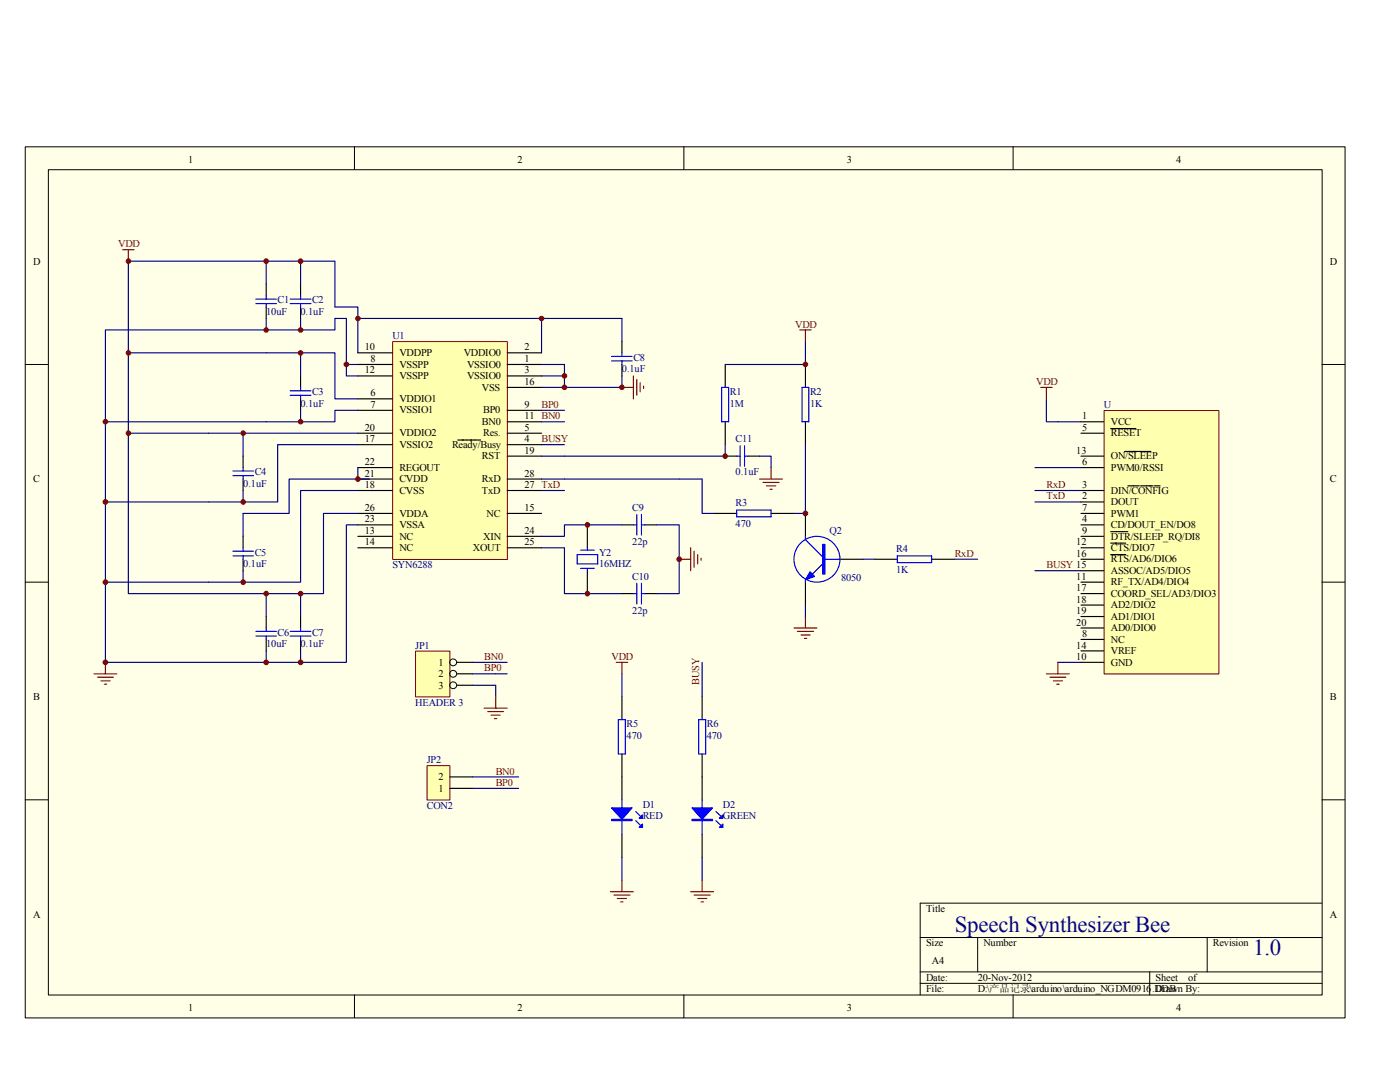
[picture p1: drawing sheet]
<svg xmlns="http://www.w3.org/2000/svg" width="279mm" height="216mm" viewBox="0 0 279 216" stroke-linecap="round" stroke-linejoin="round" font-family="sans-serif">
<path d="M5 29.3h263.4v173.8h-263.4z" fill="#ffffe8"/>
<g fill="none" stroke="#000" stroke-width=".2">
<path d="M5 29.3h263.4v173.8h-263.4zM9.7 33.9h254.2v164.6h-254.2zM70.7 29.3v4.5M136.5 29.3v4.5M202.2 29.3v4.5M5 72.7h4.6M263.8 72.7h4.6M5 116.2h4.6M263.8 116.2h4.6M5 159.6h4.6M263.8 159.6h4.6M70.7 198.5v4.6"/>
<path d="M136.5 198.5v4.6M183.6 187.1h80.2M183.6 193.9h80.2M183.6 196.2h80.2M195.1 187.1v6.8M202.2 198.5v4.6M229.4 193.9v4.6M240.9 187.1v6.8M263.8 180.2h-80.2v18.3"/>
</g>
<path d="M78.4 68.2h22.9v43.4h-22.9z" fill="#ffffb0"/>
<path d="M78.4 68.2h22.9v43.4h-22.9z" fill="none" stroke="#800000" stroke-width=".2"/>
<g fill="none" stroke="#000" stroke-width=".23">
<path d="M60 56.7v2.3M60 61.3v2.2M60 75v2.3M60 79.6v2.3M71.4 72.7h6.9M71.4 70.4h6.9M71.4 75h6.9M71.4 79.6h6.9M101.2 72.7h6.9M101.2 70.4h6.9M101.2 75h6.9M101.2 77.3h6.9"/>
<path d="M124.1 68.1v2.3M124.1 72.7v2.3M48.5 91v2.3M48.5 95.6v2.3M71.4 86.4h6.9M71.4 81.9h6.9M71.4 88.7h6.9M71.4 97.9h6.9M71.4 95.6h6.9M71.4 93.3h6.9M91.4 87.8h4.5M101.2 86.4h6.9"/>
<path d="M101.2 81.9h6.9M101.2 84.2h6.9M101.2 88.7h6.9M101.2 97.9h6.9M101.2 91h6.9M101.2 95.6h6.9M48.5 107v2.3M48.5 111.6v2.3M71.4 107h6.9M71.4 109.3h6.9M71.4 102.4h6.9M71.4 104.7h6.9"/>
<path d="M101.2 107h6.9M101.2 109.3h6.9M101.2 102.4h6.9M117.2 104.7v4.6M117.2 113.9v4.5M124.1 104.7h2.3M124.1 118.4h2.3M128.7 104.7h2.3M128.7 118.4h2.3M160.7 102.4v4.6M160.7 116.2v4.5M167.6 111.6h4.6"/>
<path d="M60 123v2.3M60 127.6v2.3"/>
</g>
<g fill="none" stroke="#00f" stroke-width=".23">
<path d="M57.9 59.7h4.2M60 59v.7M57.9 60.6h4.2M57.9 78h4.2M57.9 78.9h4.2M60 60.6v.7M60 77.3v.7M60 78.9v.7M122 71.1h4.2M122 72h4.2M124.1 70.4v.7M124.1 72v.7"/>
<path d="M46.5 94h4.1M46.5 94.9h4.1M48.5 93.3v.7M48.5 94.9v.7M46.5 110h4.1M46.5 110.9h4.1M48.5 109.3v.7M48.5 110.9v.7M115.2 110.7h4.1v1.8h-4.1zM115.9 109.8h2.7M115.9 113.4h2.7M117.2 109.3v.5"/>
<path d="M117.2 113.4v.5M126.4 104.7h.7M126.4 118.4h.7M127.1 102.7v4.1M127.1 116.4v4.1M128 104.7h.7M128 102.7v4.1M128 116.4v4.1M128 118.4h.7M160.7 107v.7l3.5 3.4M160.7 115.7v.5M164.2 112.5l-2.1 2.1"/>
<path d="M164.2 111.6h3.4M57.9 126h4.2M57.9 126.9h4.2M60 125.3v.7M60 126.9v.7"/>
</g>
<g fill="none" stroke="#000080" stroke-width=".23">
<path d="M60 52.1v4.6M25.6 70.4h41.2v9.2h4.6M60 63.5v2.3M60 70.4v4.6M69.1 72.7h2.3M71.4 70.4v-9.1h-4.6v-9.2h-41.2v66.3h39v-16h6.8M71.4 75h-2.3v-11.5h-2.3v2.3h-45.8v66.4h48.1v-27.5h2.3M71.4 63.5h36.7M108.1 72.7h4.5v4.6M108.1 75h4.5M124.1 68.1v-4.6h-16v6.9M124.1 75v2.3h-16"/>
<path d="M25.6 86.4h45.8M48.5 86.4v4.6M48.5 97.9v2.3M60 81.9v2.3M71.4 81.9h-4.6v2.3h-45.8M71.4 88.7h-16v11.5h-34.4M71.4 97.9h-11.4v18.3h-18.3M108.1 84.2h4.5M108.1 81.9h4.5M108.1 88.7h4.5M108.1 91h4.5M108.1 95.6h4.5"/>
<path d="M108.1 97.9h4.5M48.5 102.4v4.6M48.5 113.9v2.3M60 118.4v4.6M108.1 109.3h4.5v9.1h11.5M124.1 104.7h-11.5v2.3h-4.5M131 104.7h4.6v13.7h-4.6M60 129.9v2.3"/>
</g>
<g fill="none" stroke="#800000" stroke-width=".23">
<path d="M24.5 49.8h2.3M25.6 49.8v2.3M124.1 77.3h2.3M126.4 75v4.6M127.1 75.7v3.2M127.8 76.4v1.8M128.4 77v.5M135.6 111.6h2.2M137.8 109.3v4.6M138.5 110v3.2M139.2 110.7v1.8M139.9 111.4v.4"/>
<path d="M18.8 134.5h4.5M19.4 135.1h3.2M20.2 135.8h1.8M20.8 136.5h.5M21 132.2v2.3"/>
</g>
<path d="M164.2 108.6h.4v6h-.4z" fill-rule="evenodd" fill="#00f"/>
<path d="M164.2 108.6h.4v6h-.4z" fill="none" stroke="#00f" stroke-width=".23"/>
<path d="M161.7 114.1l.9 .9-1.9 .7z" fill="#00f"/>
<g fill="none" stroke="#00f" stroke-width=".23">
<path d="M144 77.3h1.4v6.9h-1.4zM160.1 77.3h1.3v6.9h-1.3zM147 91h.7M147.7 88.9v4.1M148.6 91h.7M148.6 88.9v4.1M147 101.8h6.9v1.3h-6.9zM161.7 114.1l.9 .9-1.9 .7zM179.1 110.9h6.8v1.4h-6.8z"/>
<circle cx="163.1" cy="111.6" r="4.6"/>
</g>
<path d="M144.7 72.7v4.6M160.7 72.7v4.6M144.7 84.2v4.5M144.7 91h2.3M149.3 91h2.3M160.7 84.2v4.5M142.4 102.4h4.6M153.9 102.4h4.6M174.5 111.6h4.6M185.9 111.6h4.6" fill="none" stroke="#000" stroke-width=".23"/>
<path d="M159.6 65.8h2.3M160.7 65.8v2.3M151.6 95.6h4.6M152.3 96.3h3.2M153 96.9h1.8M153.7 97.6h.4M153.9 93.3v2.3M158.5 125.3h4.5M159.1 126h3.2M159.9 126.7h1.8M160.5 127.4h.5M160.7 123v2.3" fill="none" stroke="#800000" stroke-width=".23"/>
<path d="M160.7 68.1v4.6h-16M112.6 95.6h27.5v6.8h2.3M144.7 88.7v2.3h-32.1M151.6 91h2.3v2.3M160.7 88.7v13.7h-2.2M21 116.2h20.7M172.2 111.6h2.3M190.5 111.6h4.6M160.7 120.7v2.3" fill="none" stroke="#000080" stroke-width=".23"/>
<path d="M83 130h6.8v9.1h-6.8z" fill="#ffffb0"/>
<path d="M82.9 129.9h6.9v9.2h-6.9z" fill="none" stroke="#800000" stroke-width=".2"/>
<g fill="none" stroke="#000" stroke-width=".2">
<circle cx="90.4" cy="132.2" r=".69"/>
<circle cx="90.4" cy="136.7" r=".69"/>
<circle cx="90.4" cy="134.5" r=".69"/>
</g>
<path d="M53.1 56.7v2.3M53.1 61.3v2.2M53.1 123v2.3M53.1 127.6v2.3M91.1 132.2h3.2M91.1 134.5h3.2M91.1 136.7h3.2M124.1 155v4.6M124.1 166.5v4.6" fill="none" stroke="#000" stroke-width=".23"/>
<path d="M53.1 52.1v4.6M53.1 63.5v2.3M71.4 93.3v2.3M73.7 95.6h-16v6.8h-9.2M53.1 118.4v4.6M53.1 129.9v2.3M94.3 136.7h4.6v2.3M94.3 132.2h6.9M94.3 134.5h6.9" fill="none" stroke="#000080" stroke-width=".23"/>
<path d="M98.9 139v2.3M96.6 141.3h4.6M97.3 142h3.2M98 142.7h1.8M98.7 143.4h.4" fill="none" stroke="#800000" stroke-width=".23"/>
<path d="M51.1 59.7h4.1M53.1 59v.7M51.1 60.6h4.1M53.1 60.6v.7M51.1 126.9h4.1M51.1 126h4.1M53.1 125.3v.7M53.1 126.9v.7M124.1 159.6v6.9M126.9 163.7l.9 .9M126.9 161.9l.9 .9" fill="none" stroke="#00f" stroke-width=".23"/>
<path d="M122 161.2h4.2l-2.1 2.3z" fill="#00f"/>
<path d="M122 161.2h4.2l-2.1 2.3zM122 163.5h4.2v.2h-4.2z" fill="none" stroke="#00f" stroke-width=".23"/>
<path d="M122 163.6h4.2" fill="none" stroke="#00f" stroke-width=".25"/>
<path d="M128.2 164.4v.7h-.6z" fill="#00f"/>
<path d="M127.6 165.1l.6-.7v.7z" fill="none" stroke="#00f" stroke-width=".23"/>
<path d="M128.2 162.6v.7h-.6z" fill="#00f"/>
<path d="M123.4 143.6h1.4v6.9h-1.4zM140.1 159.6v6.9M128.2 162.6v.7h-.6zM142.9 163.7l.9 .9M142.9 161.9l.9 .9" fill="none" stroke="#00f" stroke-width=".23"/>
<path d="M123 132.2h2.3M124.1 132.2v2.3M121.8 177.9h4.6M122.5 178.6h3.2M123.2 179.3h1.8M123.9 180h.4M124.1 175.6v2.3" fill="none" stroke="#800000" stroke-width=".23"/>
<path d="M124.1 134.5v4.5M124.1 171.1v4.5" fill="none" stroke="#000080" stroke-width=".23"/>
<path d="M124.1 139v4.6M124.1 150.5v4.5M140.1 155v4.6M140.1 166.5v4.6" fill="none" stroke="#000" stroke-width=".23"/>
<path d="M138.1 161.2h4.1l-2.1 2.3z" fill="#00f"/>
<path d="M138.1 161.2h4.1l-2.1 2.3zM138.1 163.5h4.1v.2h-4.1z" fill="none" stroke="#00f" stroke-width=".23"/>
<path d="M138.1 163.6h4.1" fill="none" stroke="#00f" stroke-width=".25"/>
<path d="M143.6 165.1l.7-.7v.7z" fill="#00f"/>
<path d="M143.6 165.1l.7-.7v.7z" fill="none" stroke="#00f" stroke-width=".23"/>
<path d="M143.6 163.3l.7-.7v.7z" fill="#00f"/>
<path d="M139.4 143.6h1.4v6.9h-1.4zM143.6 163.3l.7-.7v.7z" fill="none" stroke="#00f" stroke-width=".23"/>
<path d="M140.1 139v4.6M140.1 150.5v4.5" fill="none" stroke="#000" stroke-width=".23"/>
<path d="M137.8 177.9h4.6M138.5 178.6h3.2M139.2 179.3h1.9M139.9 180h.5M140.1 175.6v2.3" fill="none" stroke="#800000" stroke-width=".23"/>
<path d="M140.1 132.2v6.8M140.1 171.1v4.5" fill="none" stroke="#000080" stroke-width=".23"/>
<path d="M85.3 152.8h4.5v6.8h-4.5z" fill="#ffffb0"/>
<path d="M85.2 152.8h4.6v6.8h-4.6z" fill="none" stroke="#800000" stroke-width=".2"/>
<path d="M89.7 157.3h4.6M89.7 155h4.6" fill="none" stroke="#000" stroke-width=".23"/>
<path d="M94.3 155h9.2M94.3 157.3h9.2" fill="none" stroke="#000080" stroke-width=".23"/>
<path d="M220.4 82h22.8v52.5h-22.8z" fill="#ffffb0"/>
<path d="M220.3 81.9h22.9v52.6h-22.9z" fill="none" stroke="#800000" stroke-width=".2"/>
<g fill="none" stroke="#000" stroke-width=".23">
<path d="M215.7 84.2h4.6M215.7 97.9h4.6M215.7 86.4h4.6M215.7 93.3h4.6M215.7 91h4.6M221.7 85.5h5M224.4 90.1h5.3M225.1 96.9h2.3M227.6 96.9h2.5M230.4 96.9h1.1M215.7 100.2h4.6M215.7 104.7h4.6"/>
<path d="M215.7 107h4.6M215.7 109.3h4.6M215.7 111.6h4.6M215.7 113.9h4.6M215.7 116.2h4.6M215.7 118.4h4.6M215.7 102.4h4.6M221.7 106.1h3.4M221.7 108.4h3M221.7 110.7h3M215.7 120.7h4.6M215.7 123h4.6"/>
<path d="M215.7 125.3h4.6M215.7 129.9h4.6M215.7 132.2h4.6M215.7 127.6h4.6"/>
</g>
<path d="M208.8 79.6v4.6h6.9M206.5 93.3h9.2M206.5 97.9h9.2M206.5 113.9h9.2M206.5 100.2h9.2M211.1 132.2h4.6" fill="none" stroke="#000080" stroke-width=".23"/>
<circle cx="71.4" cy="95.6" r=".46" fill="#800000"/>
<circle cx="71.4" cy="95.6" r=".46" fill="none" stroke="#800000" stroke-width=".2"/>
<circle cx="53.1" cy="52.1" r=".45" fill="#800000"/>
<circle cx="53.1" cy="52.1" r=".45" fill="none" stroke="#800000" stroke-width=".2"/>
<circle cx="53.1" cy="65.8" r=".44" fill="#800000"/>
<circle cx="53.1" cy="65.8" r=".44" fill="none" stroke="#800000" stroke-width=".2"/>
<circle cx="60" cy="65.8" r=".45" fill="#800000"/>
<circle cx="60" cy="65.8" r=".45" fill="none" stroke="#800000" stroke-width=".2"/>
<circle cx="60" cy="52.1" r=".46" fill="#800000"/>
<circle cx="60" cy="52.1" r=".46" fill="none" stroke="#800000" stroke-width=".2"/>
<circle cx="69.1" cy="72.7" r=".45" fill="#800000"/>
<circle cx="69.1" cy="72.7" r=".45" fill="none" stroke="#800000" stroke-width=".2"/>
<circle cx="60" cy="70.4" r=".45" fill="#800000"/>
<circle cx="60" cy="70.4" r=".45" fill="none" stroke="#800000" stroke-width=".2"/>
<circle cx="60" cy="84.1" r=".46" fill="#800000"/>
<circle cx="60" cy="84.1" r=".46" fill="none" stroke="#800000" stroke-width=".2"/>
<circle cx="48.5" cy="86.4" r=".45" fill="#800000"/>
<circle cx="48.5" cy="86.4" r=".45" fill="none" stroke="#800000" stroke-width=".2"/>
<circle cx="48.5" cy="100.2" r=".46" fill="#800000"/>
<circle cx="48.5" cy="100.2" r=".46" fill="none" stroke="#800000" stroke-width=".2"/>
<circle cx="48.5" cy="116.2" r=".46" fill="#800000"/>
<circle cx="48.5" cy="116.2" r=".46" fill="none" stroke="#800000" stroke-width=".2"/>
<circle cx="53.1" cy="118.4" r=".45" fill="#800000"/>
<circle cx="53.1" cy="118.4" r=".45" fill="none" stroke="#800000" stroke-width=".2"/>
<circle cx="60" cy="118.4" r=".46" fill="#800000"/>
<circle cx="60" cy="118.4" r=".46" fill="none" stroke="#800000" stroke-width=".2"/>
<circle cx="53.1" cy="132.2" r=".45" fill="#800000"/>
<circle cx="53.1" cy="132.2" r=".45" fill="none" stroke="#800000" stroke-width=".2"/>
<circle cx="60" cy="132.2" r=".46" fill="#800000"/>
<circle cx="60" cy="132.2" r=".46" fill="none" stroke="#800000" stroke-width=".2"/>
<circle cx="25.6" cy="52.1" r=".46" fill="#800000"/>
<circle cx="25.6" cy="52.1" r=".46" fill="none" stroke="#800000" stroke-width=".2"/>
<circle cx="25.6" cy="70.4" r=".45" fill="#800000"/>
<circle cx="25.6" cy="70.4" r=".45" fill="none" stroke="#800000" stroke-width=".2"/>
<circle cx="25.6" cy="86.4" r=".45" fill="#800000"/>
<circle cx="25.6" cy="86.4" r=".45" fill="none" stroke="#800000" stroke-width=".2"/>
<circle cx="21" cy="132.2" r=".46" fill="#800000"/>
<circle cx="21" cy="132.2" r=".46" fill="none" stroke="#800000" stroke-width=".2"/>
<circle cx="21" cy="84.1" r=".46" fill="#800000"/>
<circle cx="21" cy="84.1" r=".46" fill="none" stroke="#800000" stroke-width=".2"/>
<circle cx="21" cy="100.2" r=".46" fill="#800000"/>
<circle cx="21" cy="100.2" r=".46" fill="none" stroke="#800000" stroke-width=".2"/>
<circle cx="124.1" cy="77.3" r=".44" fill="#800000"/>
<circle cx="124.1" cy="77.3" r=".44" fill="none" stroke="#800000" stroke-width=".2"/>
<circle cx="108.1" cy="63.6" r=".46" fill="#800000"/>
<circle cx="108.1" cy="63.6" r=".46" fill="none" stroke="#800000" stroke-width=".2"/>
<circle cx="112.7" cy="77.3" r=".46" fill="#800000"/>
<circle cx="112.7" cy="77.3" r=".46" fill="none" stroke="#800000" stroke-width=".2"/>
<circle cx="112.7" cy="75" r=".45" fill="#800000"/>
<circle cx="112.7" cy="75" r=".45" fill="none" stroke="#800000" stroke-width=".2"/>
<circle cx="71.4" cy="63.6" r=".45" fill="#800000"/>
<circle cx="71.4" cy="63.6" r=".45" fill="none" stroke="#800000" stroke-width=".2"/>
<circle cx="117.2" cy="118.4" r=".46" fill="#800000"/>
<circle cx="117.2" cy="118.4" r=".46" fill="none" stroke="#800000" stroke-width=".2"/>
<circle cx="117.2" cy="104.7" r=".46" fill="#800000"/>
<circle cx="117.2" cy="104.7" r=".46" fill="none" stroke="#800000" stroke-width=".2"/>
<circle cx="135.6" cy="111.6" r=".46" fill="#800000"/>
<circle cx="135.6" cy="111.6" r=".46" fill="none" stroke="#800000" stroke-width=".2"/>
<circle cx="21" cy="116.2" r=".46" fill="#800000"/>
<circle cx="21" cy="116.2" r=".46" fill="none" stroke="#800000" stroke-width=".2"/>
<path d="M207.7 77.3h2.3M208.8 77.3v2.3M208.8 134.5h4.6M209.6 135.1h3.1M210.2 135.8h1.8M210.9 136.5h.5M211.1 132.2v2.3" fill="none" stroke="#800000" stroke-width=".23"/>
<circle cx="160.7" cy="102.4" r=".46" fill="#800000"/>
<circle cx="160.7" cy="102.4" r=".46" fill="none" stroke="#800000" stroke-width=".2"/>
<circle cx="160.8" cy="72.7" r=".45" fill="#800000"/>
<circle cx="160.8" cy="72.7" r=".45" fill="none" stroke="#800000" stroke-width=".2"/>
<circle cx="144.7" cy="91" r=".45" fill="#800000"/>
<circle cx="144.7" cy="91" r=".45" fill="none" stroke="#800000" stroke-width=".2"/>
<g font-size="4.5" fill="#11037f">
<text x="190.5" y="186">Speech Synthesizer Bee</text>
<text x="250.1" y="190.5">1.0</text>
</g>
<g font-size="2.1">
<text x="37.5" y="32.4">1</text>
<text x="103.3" y="32.4">2</text>
<text x="169" y="32.4">3</text>
<text x="234.7" y="32.4">4</text>
<text x="6.6" y="52.8">D</text>
<text x="265.4" y="52.8">D</text>
<text x="72.8" y="69.9">10</text>
<text x="79.7" y="71.1">VDDPP</text>
<text x="92.5" y="71.1">VDDIO0</text>
<text x="104.6" y="69.9">2</text>
<text x="72.8" y="74.5">12</text>
<text x="74" y="72.2">8</text>
<text x="79.7" y="73.4">VSSPP</text>
<text x="79.7" y="75.6">VSSPP</text>
<text x="93.2" y="73.4">VSSIO0</text>
<text x="93.2" y="75.6">VSSIO0</text>
<text x="96.2" y="77.9">VSS</text>
<text x="104.6" y="76.8">16</text>
<text x="104.6" y="72.2">1</text>
<text x="104.6" y="74.5">3</text>
<text x="74" y="79.1">6</text>
<text x="74" y="81.4">7</text>
<text x="79.7" y="80.2">VDDIO1</text>
<text x="79.7" y="82.5">VSSIO1</text>
<text x="96.4" y="82.5">BP0</text>
<text x="104.6" y="81.4">9</text>
<text x="104.6" y="83.7">11 BN0</text>
<text x="215.9" y="83.7">1</text>
<text x="72.8" y="88.2">17</text>
<text x="72.8" y="85.9">20</text>
<text x="79.7" y="89.4">VSSIO2</text>
<text x="79.7" y="87.1">VDDIO2</text>
<text x="90.2" y="89.4">Ready/Busy</text>
<text x="96.2" y="84.8">BN0</text>
<text x="96.4" y="87.1">Res.</text>
<text x="104.6" y="85.9">5</text>
<text x="104.6" y="88.2">4</text>
<text x="215.9" y="85.9">5</text>
<text x="221.7" y="84.8">VCC</text>
<text x="221.7" y="87.1">RESET</text>
<text x="72.8" y="95.1">21</text>
<text x="72.8" y="92.8">22</text>
<text x="79.7" y="93.9">REGOUT</text>
<text x="96.2" y="91.7">RST</text>
<text x="104.6" y="90.5">19</text>
<text x="104.6" y="95.1">28</text>
<text x="214.8" y="90.5">13</text>
<text x="215.9" y="92.8">6</text>
<text x="221.7" y="93.9">PWM0/RSSI</text>
<text x="221.7" y="91.7">ON/SLEEP</text>
<text x="6.6" y="96.2">C</text>
<text x="72.8" y="97.4">18</text>
<text x="72.8" y="101.9">26</text>
<text x="79.7" y="98.5">CVSS</text>
<text x="79.7" y="96.2">CVDD</text>
<text x="96.2" y="98.5">TxD</text>
<text x="96.2" y="96.2">RxD</text>
<text x="104.6" y="101.9">15</text>
<text x="104.6" y="97.4">27 TxD</text>
<text x="215.9" y="99.7">2</text>
<text x="215.9" y="97.4">3</text>
<text x="215.9" y="101.9">7</text>
<text x="221.7" y="100.8">DOUT</text>
<text x="221.7" y="98.5">DIN/CONFIG</text>
<text x="265.4" y="96.2">C</text>
<text x="72.8" y="106.5">13</text>
<text x="72.8" y="104.2">23</text>
<text x="79.7" y="107.7">NC</text>
<text x="79.7" y="105.4">VSSA</text>
<text x="79.7" y="103.1">VDDA</text>
<text x="96.4" y="107.7">XIN</text>
<text x="97.1" y="103.1">NC</text>
<text x="104.6" y="106.5">24</text>
<text x="215.9" y="104.2">4</text>
<text x="215.9" y="106.5">9</text>
<text x="221.7" y="105.4">CD/DOUT_EN/DO8</text>
<text x="221.7" y="107.7">DTR/SLEEP_RQ/DI8</text>
<text x="221.7" y="103.1">PWM1</text>
<text x="72.8" y="108.8">14</text>
<text x="79.7" y="109.9">NC</text>
<text x="94.4" y="109.9">XOUT</text>
<text x="104.6" y="108.8">25</text>
<text x="214.8" y="108.8">12</text>
<text x="214.8" y="111.1">16</text>
<text x="221.7" y="109.9">CTS/DIO7</text>
<text x="221.7" y="112.2">RTS/AD6/DIO6</text>
<text x="214.8" y="115.7">11</text>
<text x="214.8" y="118">17</text>
<text x="221.7" y="114.5">ASSOC/AD5/DIO5</text>
<text x="221.7" y="116.8">RF_TX/AD4/DIO4</text>
<text x="221.7" y="119.1">COORD_SEL/AD3/DIO3</text>
<text x="214.8" y="120.3">18</text>
<text x="214.8" y="122.6">19</text>
<text x="214.8" y="124.8">20</text>
<text x="221.7" y="121.4">AD2/DIO2</text>
<text x="221.7" y="123.7">AD1/DIO1</text>
<text x="221.7" y="126">AD0/DIO0</text>
<text x="214.8" y="129.4">14</text>
<text x="214.8" y="131.7">10</text>
<text x="215.9" y="127.1">8</text>
<text x="221.7" y="128.3">NC</text>
<text x="221.7" y="130.6">VREF</text>
<text x="87.5" y="132.8">1</text>
<text x="87.5" y="135.1">2</text>
<text x="87.5" y="137.4">3</text>
<text x="221.7" y="132.8">GND</text>
<text x="6.6" y="139.7">B</text>
<text x="265.4" y="139.7">B</text>
<text x="87.5" y="155.7">2</text>
<text x="87.5" y="158">1</text>
<text x="6.6" y="183.1">A</text>
<text x="184.8" y="182">Title</text>
<text x="265.4" y="183.1">A</text>
<text x="184.8" y="188.8">Size</text>
<text x="196.3" y="188.8">Number</text>
<text x="242.1" y="188.8">Revision</text>
<text x="184.8" y="195.7">Date:</text>
<text x="184.8" y="198">File:</text>
<text x="186" y="192.3">A4</text>
<text x="195.1" y="195.7">20-Nov-2012</text>
<text x="195.1" y="198">D:\产产产产\arduino\arduino_NGDM0916.DDB</text>
<text x="230.6" y="198">Drawn By:</text>
<text x="230.6" y="195.7">Sheet</text>
<text x="237.1" y="195.7">of</text>
<text x="37.5" y="201.7">1</text>
<text x="103.3" y="201.7">2</text>
<text x="169" y="201.7">3</text>
<text x="234.7" y="201.7">4</text>
</g>
<g font-size="2.1" fill="#800000">
<text x="23.6" y="49.4">VDD</text>
<text x="158.7" y="65.4">VDD</text>
<text x="206.8" y="76.8">VDD</text>
<text x="108.1" y="81.4">BP0</text>
<text x="108.1" y="88.2">BUSY</text>
<text x="208.9" y="97.4">RxD</text>
<text x="208.9" y="99.7">TxD</text>
<text x="190.5" y="111.1">RxD</text>
<text x="208.9" y="113.4">BUSY 15</text>
<text x="96.6" y="131.7">BN0</text>
<text x="122" y="131.7">VDD</text>
<text x="96.6" y="134">BP0</text>
<text x="139.5" y="136.8" transform="rotate(-90 139.5 136.8)">BUSY</text>
<text x="98.9" y="154.6">BN0</text>
<text x="98.9" y="156.8">BP0</text>
</g>
<g font-size="2.1" fill="#000080">
<text x="53.1" y="62.8">10uF</text>
<text x="55.4" y="60.5">C1</text>
<text x="60" y="62.8">0.1uF</text>
<text x="62.3" y="60.5">C2</text>
<text x="78.3" y="67.6">U1</text>
<text x="124.1" y="74.3">0.1uF</text>
<text x="126.4" y="72">C8</text>
<text x="60" y="81.2">0.1uF</text>
<text x="62.3" y="78.9">C3</text>
<text x="145.7" y="78.9">R1</text>
<text x="145.7" y="81.2">1M</text>
<text x="161.7" y="78.9">R2</text>
<text x="161.7" y="81.2">1K</text>
<text x="220.3" y="81.4">U</text>
<text x="146.8" y="88.2">C11</text>
<text x="50.8" y="94.9">C4</text>
<text x="146.8" y="94.9">0.1uF</text>
<text x="48.6" y="97.2">0.1uF</text>
<text x="126.2" y="101.9">C9</text>
<text x="146.8" y="101">R3</text>
<text x="146.8" y="105.2">470</text>
<text x="165.6" y="106.5">Q2</text>
<text x="48.6" y="113.2">0.1uF</text>
<text x="50.8" y="110.9">C5</text>
<text x="78.3" y="113.4">SYN6288</text>
<text x="119.5" y="110.9">Y2</text>
<text x="119.5" y="113.2">16MHZ</text>
<text x="126.2" y="108.8">22p</text>
<text x="178.9" y="110.2">R4</text>
<text x="126.2" y="115.7">C10</text>
<text x="167.9" y="115.9">8050</text>
<text x="178.9" y="114.3">1K</text>
<text x="126.2" y="122.6">22p</text>
<text x="53.1" y="129.2">10uF</text>
<text x="55.4" y="126.9">C6</text>
<text x="60" y="129.2">0.1uF</text>
<text x="62.3" y="126.9">C7</text>
<text x="82.9" y="129.4">JP1</text>
<text x="82.9" y="140.8">HEADER 3</text>
<text x="125.1" y="145.2">R5</text>
<text x="125.1" y="147.4">470</text>
<text x="141.1" y="145.2">R6</text>
<text x="141.1" y="147.4">470</text>
<text x="85.2" y="152.3">JP2</text>
<text x="85.2" y="161.4">CON2</text>
<text x="128.3" y="161.2">D1</text>
<text x="144.3" y="161.2">D2</text>
<text x="128.3" y="163.5">RED</text>
<text x="144.3" y="163.5">GREEN</text>
</g>
</svg>
